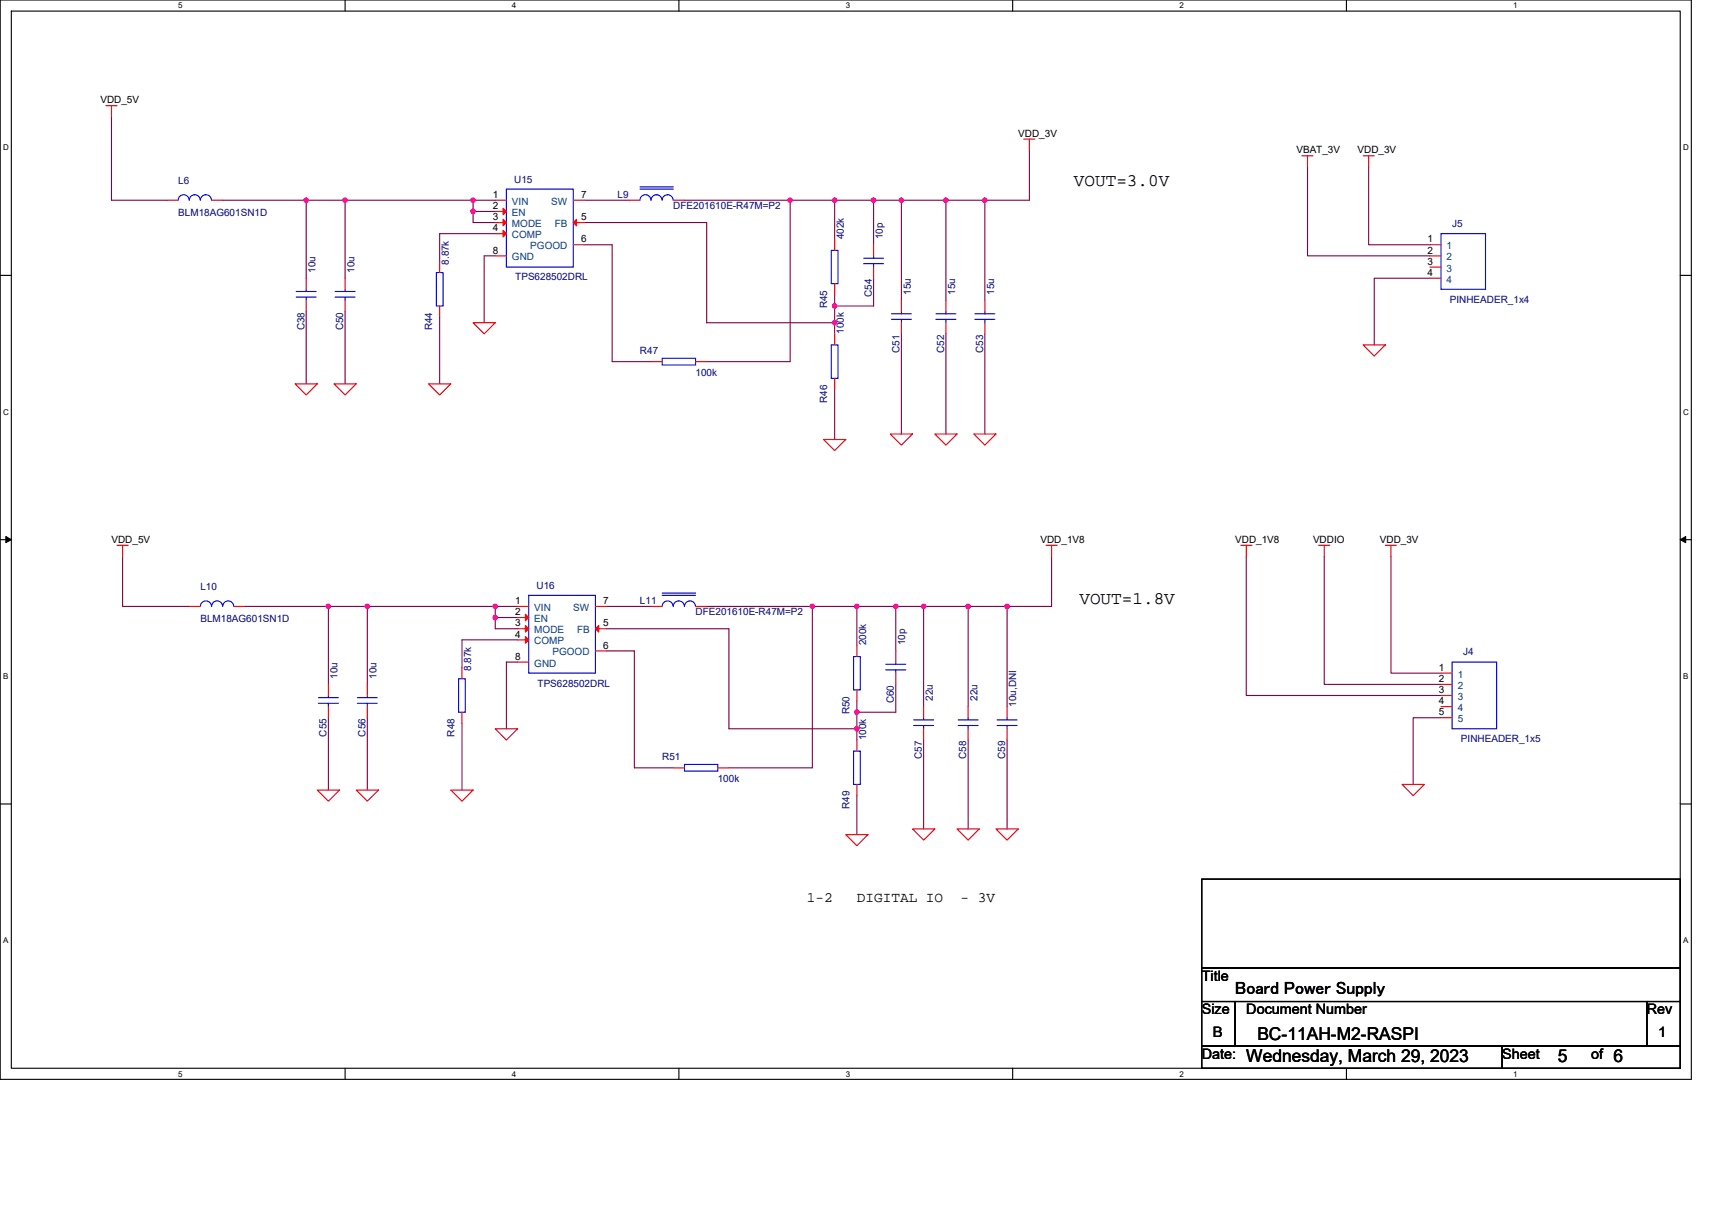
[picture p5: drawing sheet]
<svg xmlns="http://www.w3.org/2000/svg" width="297mm" height="210mm" viewBox="0 0 297 210" stroke-linecap="round" stroke-linejoin="round" font-family="sans-serif">
<path d="M0 0h293.5v187.2h-293.5zM2 1.9h289.5v183.4h-289.5z" fill="none" stroke="#000" stroke-width=".19"/>
<g fill="#fff">
<path d="M30.9 .2h.8v1.6h-.8z"/>
<path d="M30.9 185.5h.8v1.6h-.8z"/>
</g>
<path d="M59.9 0v1.9M59.9 185.3v1.9" fill="none" stroke="#000" stroke-width=".19"/>
<g fill="#fff">
<path d="M88.8 .2h.8v1.6h-.8z"/>
<path d="M88.8 185.5h.8v1.6h-.8z"/>
</g>
<path d="M117.8 0v1.9M117.8 185.3v1.9" fill="none" stroke="#000" stroke-width=".19"/>
<g fill="#fff">
<path d="M146.7 .2h.8v1.6h-.8z"/>
<path d="M146.7 185.5h.8v1.6h-.8z"/>
</g>
<path d="M175.7 0v1.9M175.7 185.3v1.9" fill="none" stroke="#000" stroke-width=".19"/>
<g fill="#fff">
<path d="M204.7 .2h.7v1.6h-.7z"/>
<path d="M204.7 185.5h.7v1.6h-.7z"/>
</g>
<path d="M233.6 0v1.9M233.6 185.3v1.9" fill="none" stroke="#000" stroke-width=".19"/>
<g fill="#fff">
<path d="M262.6 .2h.7v1.6h-.7z"/>
<path d="M262.6 185.5h.7v1.6h-.7z"/>
<path d="M.5 24.8h1v1.6h-1z"/>
<path d="M292 24.8h1v1.6h-1z"/>
<path d="M.5 70.7h1v1.5h-1z"/>
<path d="M292 70.7h1v1.5h-1z"/>
</g>
<path d="M0 47.8h2M291.5 47.8h2" fill="none" stroke="#000" stroke-width=".19"/>
<g fill="#fff">
<path d="M.5 116.5h.9v1.6h-.9z"/>
<path d="M292 116.5h.9v1.6h-.9z"/>
</g>
<path d="M0 93.6h2M291.5 93.6h2" fill="none" stroke="#000" stroke-width=".19"/>
<path d="M1 93.1l1 .5-1 .5zM291.5 93.6l1-.5v1z" fill="#000" stroke="#000" stroke-width=".17"/>
<g fill="#fff">
<path d="M.5 162.4h.9v1.5h-.9z"/>
<path d="M292 162.4h.9v1.5h-.9z"/>
</g>
<path d="M0 139.5h2M291.5 139.5h2M208.5 152.5h83v15.4h-83zM208.5 167.9h83v5.8h-83zM208.5 173.7h5.8v7.8h-5.8zM214.3 173.7h71.4v7.8h-71.4zM285.7 173.7h5.8v7.8h-5.8zM208.5 181.5h52.1v3.8h-52.1zM260.6 181.5h30.9v3.8h-30.9z" fill="none" stroke="#000" stroke-width=".19"/>
<g fill="none" stroke="#800040" stroke-width=".19">
<path d="M19.3 20.3v14.4h9.7M38.6 34.7h14.5M53.1 34.7v13.6M53.1 34.7h6.8M59.9 34.7v13.6M59.9 34.7h22.2M82.1 34.7h3.8M82.1 36.7h3.8M82.1 36.7v1.9h3.8M82.1 34.7v2M101.4 38.6h21.2v17.4h22.2M101.4 34.7h7.7"/>
<path d="M118.8 34.7h18.3M137.1 34.7h7.7v6.8M137.1 34.7v28h-14.5M144.8 34.7h6.8M151.6 34.7h4.8M151.6 34.7v7.8M156.4 34.7h7.7M156.4 34.7v17.4M164.1 34.7v17.4M164.1 34.7h6.8M170.9 34.7v17.4M178.6 26.1v8.6h-7.7"/>
<path d="M226.9 29v15.4h21.2M237.5 29v13.5h10.6M53.1 54v12.6M59.9 54v12.6M76.3 55v11.6M85.9 40.5h-9.6v4.9M85.9 44.4h-1.9v11.6M101.4 42.5h4.8v20.2h6.8M144.8 53.1v2.9M144.8 51.2v1.9M144.8 56v1.9M151.6 48.3v4.8h-6.8"/>
<path d="M156.4 57.9v17.4M164.1 57.9v17.4M170.9 57.9v17.4M248.1 48.3h-9.7v11.5M144.8 67.6v8.6M21.3 96.5v8.7h11.5M182.5 96.5v8.7h-7.8M216.2 96.5v24.1h33.8M229.8 96.5v22.2h20.2M241.3 96.5v20.3h8.7M42.5 105.2h14.5M57 105.2v13.5"/>
<path d="M57 105.2h6.7M63.7 105.2v13.5M63.7 105.2h22.2M85.9 105.2h3.9M85.9 107.1h3.9M85.9 107.1v2h3.9M85.9 105.2v1.9M89.8 111h-9.6v4.8M89.8 114.9h-1.9v11.5M105.2 112.9h4.9v20.3h6.7M105.2 109.1h21.3v17.3h22.2M105.2 105.2h7.8"/>
<path d="M122.6 105.2h18.3M140.9 105.2v28h-14.4M140.9 105.2h7.8v6.8M148.7 105.2h6.7M155.4 118.7v4.8h-6.7M155.4 105.2h4.8M155.4 105.2v7.7M160.2 105.2h7.8M160.2 105.2v17.4M168 105.2h6.7M168 105.2v17.4M174.7 105.2v17.4"/>
<path d="M57 124.5v12.6M63.7 124.5v12.6M80.2 125.5v11.6M148.7 121.6v1.9M148.7 126.4v2M148.7 138v6.8M148.7 123.5v2.9M160.2 128.4v15.4M168 128.4v15.4M174.7 128.4v15.4M250 124.5h-4.8v11.6"/>
</g>
<g fill="#f0f" stroke="#f0f" stroke-width=".19">
<circle cx="53.1" cy="34.7" r=".38"/>
<circle cx="82.1" cy="34.7" r=".38"/>
<circle cx="59.9" cy="34.7" r=".38"/>
<circle cx="82.1" cy="36.7" r=".38"/>
<circle cx="144.8" cy="56" r=".38"/>
<circle cx="156.4" cy="34.7" r=".38"/>
<circle cx="164.1" cy="34.7" r=".38"/>
<circle cx="170.9" cy="34.7" r=".38"/>
<circle cx="137.1" cy="34.7" r=".38"/>
<circle cx="151.6" cy="34.7" r=".38"/>
<circle cx="144.8" cy="34.7" r=".38"/>
<circle cx="144.8" cy="53.1" r=".38"/>
<circle cx="57" cy="105.2" r=".38"/>
<circle cx="85.9" cy="105.2" r=".38"/>
<circle cx="63.7" cy="105.2" r=".38"/>
<circle cx="85.9" cy="107.1" r=".38"/>
<circle cx="148.7" cy="126.4" r=".38"/>
<circle cx="148.7" cy="123.5" r=".38"/>
<circle cx="148.7" cy="105.2" r=".38"/>
<circle cx="140.9" cy="105.2" r=".38"/>
<circle cx="160.3" cy="105.2" r=".38"/>
<circle cx="168" cy="105.2" r=".38"/>
<circle cx="174.7" cy="105.2" r=".38"/>
<circle cx="155.4" cy="105.2" r=".38"/>
</g>
<g fill="none" stroke="#f00" stroke-width=".19">
<path d="M18.4 18.3h1.9M19.3 18.3v2M29 34.7h1.9M36.7 34.7h1.9M85.9 34.7h2M85.9 36.7h2M85.9 38.6h2M99.5 38.6h1.9M99.5 34.7h1.9M109.1 34.7h1.9M116.8 34.7h2M177.6 24.1h2"/>
<path d="M178.6 24.1v2M225.9 27h1.9M226.9 27v2M236.5 27h1.9M237.5 27v2M53.1 48.3v1.9M53.1 52.1v1.9M59.9 48.3v1.9M59.9 52.1v1.9M76.3 45.4v1.9M76.3 53.1v1.9M82.1 56h3.8l-1.9 1.9z"/>
<path d="M85.9 40.5h2M85.9 44.4h2M99.5 42.5h1.9M144.8 57.9v1.9M144.8 41.5v1.9M144.8 49.2v2M151.6 42.5v1.9M151.6 46.3v2M156.4 52.1v1.9M156.4 56v1.9M164.1 52.1v1.9M164.1 56v1.9"/>
<path d="M170.9 52.1v1.9M170.9 56v1.9M236.5 59.8h3.9l-2 2zM248.1 42.5h1.9M248.1 44.4h1.9M248.1 46.3h1.9M248.1 48.3h1.9M51.2 66.6h3.9l-2 1.9zM58 66.6h3.8l-1.9 1.9zM74.4 66.6h3.8l-1.9 1.9zM113 62.7h1.9M120.7 62.7h1.9"/>
<path d="M142.9 76.2h3.8l-1.9 2zM144.8 65.6v2M154.5 75.3h3.8l-1.9 1.9zM162.2 75.3h3.8l-1.9 1.9zM168.9 75.3h3.9l-1.9 1.9zM20.3 94.6h1.9M21.3 94.6v1.9M181.5 94.6h1.9M182.5 94.6v1.9M215.3 94.6h1.9M216.2 94.6v1.9M228.8 94.6h1.9"/>
<path d="M229.8 94.6v1.9M240.4 94.6h1.9M241.3 94.6v1.9M32.8 105.2h2M40.6 105.2h1.9M57 118.7v1.9M63.7 118.7v1.9M80.2 115.8v2M89.8 105.2h1.9M89.8 107.1h1.9M89.8 109.1h1.9M89.8 111h1.9"/>
<path d="M89.8 114.9h1.9M103.3 109.1h1.9M103.3 112.9h1.9M103.3 105.2h1.9M113 105.2h1.9M120.7 105.2h1.9M148.7 112v1.9M148.7 119.7v1.9M155.4 112.9v2M155.4 116.8v1.9M250 116.8h1.9M250 118.7h1.9"/>
<path d="M55.1 137.1h3.8l-1.9 1.9zM57 122.6v1.9M61.8 137.1h3.9l-2 1.9zM63.7 122.6v1.9M78.2 137.1h3.9l-1.9 1.9zM80.2 123.5v2M85.9 126.4h3.9l-1.9 2zM116.8 133.2h2M124.5 133.2h2M148.7 128.4v1.9M148.7 136.1v1.9M160.2 122.6v1.9"/>
<path d="M160.2 126.4v2M168 122.6v1.9M168 126.4v2M174.7 122.6v1.9M174.7 126.4v2M243.3 136.1h3.8l-1.9 1.9zM250 120.6h1.9M250 122.6h1.9M250 124.5h1.9M146.7 144.8h3.9l-1.9 1.9zM158.3 143.8h3.9l-2 1.9zM166 143.8h3.9l-1.9 1.9z"/>
<path d="M172.8 143.8h3.9l-2 1.9z"/>
</g>
<g fill="none" stroke="#00f" stroke-width=".19">
<path d="M30.9 34.7a.96 .96 0 0 1 1-.9 .96 .96 0 0 1 .9 .9 .95 .95 0 0 1 1-.9 .95 .95 0 0 1 1 .9M36.7 34.7a.96 .96 0 0 0-1-.9 .96 .96 0 0 0-.9 .9M87.9 32.8h11.6v13.5h-11.6zM111 34.7a.96 .96 0 0 1 1-.9 .96 .96 0 0 1 1 .9 .95 .95 0 0 1 .9-.9 .95 .95 0 0 1 1 .9M111 32.8h5.8M111 32.4h5.8M116.8 34.7a.95 .95 0 0 0-1-.9 .95 .95 0 0 0-.9 .9M51.4 51.5h3.5M51.4 50.6h3.5M53.1 50.2v.4M53.1 51.5v.6M58.1 51.5h3.5"/>
<path d="M58.1 50.6h3.5M59.9 50.2v.4M59.9 51.5v.6M75.7 47.3h1.2v5.8h-1.2zM144.2 59.8h1.2v5.8h-1.2zM144.2 43.4h1.2v5.8h-1.2zM149.8 45.7h3.5M149.8 44.8h3.5M151.6 44.4v.4M151.6 45.7v.6M154.7 55.4h3.4M154.7 54.4h3.4"/>
<path d="M156.4 54v.4M156.4 55.4v.6M162.4 55.4h3.5M162.4 54.4h3.5M164.1 54v.4M164.1 55.4v.6M169.1 55.4h3.5M169.1 54.4h3.5M170.9 54v.4M170.9 55.4v.6M250 40.5h7.7v9.7h-7.7zM114.9 62.1h5.8v1.2h-5.8z"/>
<path d="M34.8 105.2a.96 .96 0 0 1 .9-1 .96 .96 0 0 1 1 1M36.7 105.2a.95 .95 0 0 1 1-1 .95 .95 0 0 1 .9 1M38.6 105.2a.95 .95 0 0 1 1-1 .95 .95 0 0 1 1 1M79.6 117.8h1.1v5.7h-1.1zM91.7 103.3h11.6v13.5h-11.6zM114.9 105.2a.96 .96 0 0 1 1-1 .96 .96 0 0 1 .9 1 .96 .96 0 0 1 1-1 .96 .96 0 0 1 .9 1 .96 .96 0 0 1 1-1 .96 .96 0 0 1 1 1M114.9 103.3h5.8M114.9 102.9h5.8M148.1 113.9h1.2v5.8h-1.2zM153.7 116.2h3.5M153.7 115.2h3.5M155.4 114.9v.3"/>
<path d="M155.4 116.2v.6M251.9 114.9h7.8v11.5h-7.8zM55.2 122h3.5M55.2 121h3.5M57 120.6v.4M57 122v.6M62 122h3.5M62 121h3.5M63.7 120.6v.4M63.7 122v.6M118.8 132.6h5.7v1.2h-5.7zM148.1 130.3h1.2v5.8h-1.2z"/>
<path d="M158.5 125.9h3.5M158.5 124.9h3.5M160.2 124.5v.4M160.2 125.9v.5M166.2 125.9h3.5M166.2 124.9h3.5M168 124.5v.4M168 125.9v.5M173 125.9h3.5M173 124.9h3.5M174.7 124.5v.4M174.7 125.9v.5"/>
</g>
<g fill="#f00" stroke="#f00" stroke-width=".19">
<path d="M87.3 36.1l.6 .6-.6 .6z"/>
<path d="M87.3 38l.6 .6-.6 .6z"/>
<path d="M87.3 40l.6 .5-.6 .6z"/>
<path d="M99.5 38.6l.5-.6v1.2z"/>
<path d="M91.2 106.6l.5 .5-.5 .6z"/>
<path d="M91.2 108.5l.5 .6-.5 .5z"/>
<path d="M91.2 110.4l.5 .6-.5 .6z"/>
<path d="M103.3 109.1l.6-.6v1.1z"/>
</g>
<g font-size="3.1">
<text x="186.3" y="32.3">VOUT=3.0V</text>
<text x="187.3" y="104.7">VOUT=1.8V</text>
<text x="214.3" y="172.5">Board Power Supply</text>
<text x="216.2" y="184.2">Wednesday, March 29, 2023</text>
<text x="218.2" y="180.3">BC-11AH-M2-RASPI</text>
<text x="270.3" y="184.2">5</text>
<text x="279.9" y="184.2">6</text>
</g>
<g font-size="2.5">
<text x="140" y="156.4">1-2</text>
<text x="148.7" y="156.4">DIGITAL IO</text>
<text x="166.7" y="156.4">- 3V</text>
<text x="208.5" y="170.2">Title</text>
<text x="208.5" y="176">Size</text>
<text x="210.5" y="179.8">B</text>
<text x="216.2" y="176">Document Number</text>
<text x="285.7" y="176">Rev</text>
<text x="287.7" y="179.8">1</text>
<text x="208.5" y="183.7">Date:</text>
<text x="260.6" y="183.7">Sheet</text>
<text x="276.1" y="183.7">of</text>
</g>
<g font-size="1.7">
<text x="17.4" y="17.9">VDD_5V</text>
<text x="176.7" y="23.7">VDD_3V</text>
<text x="224.9" y="26.6">VBAT_3V</text>
<text x="235.5" y="26.6">VDD_3V</text>
<text x="85.5" y="34.3">1</text>
<text x="100.8" y="34.3">7</text>
<text x="85.5" y="36.3">2</text>
<text x="85.5" y="38.2">3</text>
<text x="85.5" y="40.1">4</text>
<text x="100.8" y="38.2">5</text>
<text x="85.5" y="44">8</text>
<text x="100.8" y="42.1">6</text>
<text x="247.7" y="42.1">1</text>
<text x="247.7" y="44">2</text>
<text x="247.7" y="45.9">3</text>
<text x="247.7" y="47.9">4</text>
<text x="19.3" y="94.2">VDD_5V</text>
<text x="180.5" y="94.2">VDD_1V8</text>
<text x="214.3" y="94.2">VDD_1V8</text>
<text x="227.8" y="94.2">VDDIO</text>
<text x="239.4" y="94.2">VDD_3V</text>
<text x="89.4" y="104.8">1</text>
<text x="89.4" y="106.7">2</text>
<text x="104.7" y="104.8">7</text>
<text x="89.4" y="108.7">3</text>
<text x="89.4" y="110.6">4</text>
<text x="104.7" y="108.7">5</text>
<text x="104.7" y="112.5">6</text>
<text x="89.4" y="114.4">8</text>
<text x="249.6" y="116.4">1</text>
<text x="249.6" y="118.3">2</text>
<text x="249.6" y="120.2">3</text>
<text x="249.6" y="122.2">4</text>
<text x="249.6" y="124.1">5</text>
</g>
<g font-size="1.7" fill="#000080">
<text x="30.9" y="31.9">L6</text>
<text x="89.2" y="31.7">U15</text>
<text x="107.2" y="34.4">L9</text>
<text x="30.9" y="37.4">BLM18AG601SN1D</text>
<text x="116.8" y="36.3">DFE201610E-R47M=P2</text>
<text x="146.4" y="41.5" transform="rotate(-90 146.4 41.5)">402k</text>
<text x="153.2" y="41.5" transform="rotate(-90 153.2 41.5)">10p</text>
<text x="251.9" y="39.4">J5</text>
<text x="54.7" y="47.3" transform="rotate(-90 54.7 47.3)">10u</text>
<text x="61.5" y="47.3" transform="rotate(-90 61.5 47.3)">10u</text>
<text x="77.9" y="45.9" transform="rotate(-90 77.9 45.9)">8.87k</text>
<text x="89.4" y="48.6">TPS628502DRL</text>
<text x="143.5" y="53.5" transform="rotate(-90 143.5 53.5)">R45</text>
<text x="151.3" y="51.5" transform="rotate(-90 151.3 51.5)">C54</text>
<text x="158" y="51.2" transform="rotate(-90 158 51.2)">15u</text>
<text x="165.7" y="51.2" transform="rotate(-90 165.7 51.2)">15u</text>
<text x="172.5" y="51.2" transform="rotate(-90 172.5 51.2)">15u</text>
<text x="251.6" y="52.5">PINHEADER_1x4</text>
<text x="52.8" y="57.3" transform="rotate(-90 52.8 57.3)">C38</text>
<text x="59.6" y="57.3" transform="rotate(-90 59.6 57.3)">C50</text>
<text x="75" y="57.3" transform="rotate(-90 75 57.3)">R44</text>
<text x="146.4" y="57.9" transform="rotate(-90 146.4 57.9)">100k</text>
<text x="111" y="61.4">R47</text>
<text x="120.7" y="65.2">100k</text>
<text x="156.1" y="61.2" transform="rotate(-90 156.1 61.2)">C51</text>
<text x="163.8" y="61.2" transform="rotate(-90 163.8 61.2)">C52</text>
<text x="170.6" y="61.2" transform="rotate(-90 170.6 61.2)">C53</text>
<text x="143.5" y="69.9" transform="rotate(-90 143.5 69.9)">R46</text>
<text x="34.8" y="102.3">L10</text>
<text x="34.8" y="107.9">BLM18AG601SN1D</text>
<text x="93.1" y="102.1">U16</text>
<text x="111" y="104.8">L11</text>
<text x="120.7" y="106.7">DFE201610E-R47M=P2</text>
<text x="150.3" y="112" transform="rotate(-90 150.3 112)">200k</text>
<text x="157" y="112" transform="rotate(-90 157 112)">10p</text>
<text x="253.9" y="113.7">J4</text>
<text x="58.6" y="117.8" transform="rotate(-90 58.6 117.8)">10u</text>
<text x="65.3" y="117.8" transform="rotate(-90 65.3 117.8)">10u</text>
<text x="81.8" y="116.4" transform="rotate(-90 81.8 116.4)">8.87k</text>
<text x="93.3" y="119.1">TPS628502DRL</text>
<text x="147.4" y="123.9" transform="rotate(-90 147.4 123.9)">R50</text>
<text x="155.1" y="122" transform="rotate(-90 155.1 122)">C60</text>
<text x="161.9" y="121.6" transform="rotate(-90 161.9 121.6)">22u</text>
<text x="169.6" y="121.6" transform="rotate(-90 169.6 121.6)">22u</text>
<text x="176.3" y="122.6" transform="rotate(-90 176.3 122.6)">10u,DNI</text>
<text x="56.7" y="127.8" transform="rotate(-90 56.7 127.8)">C55</text>
<text x="63.4" y="127.8" transform="rotate(-90 63.4 127.8)">C56</text>
<text x="78.9" y="127.8" transform="rotate(-90 78.9 127.8)">R48</text>
<text x="114.9" y="131.8">R51</text>
<text x="150.3" y="128.4" transform="rotate(-90 150.3 128.4)">100k</text>
<text x="159.9" y="131.7" transform="rotate(-90 159.9 131.7)">C57</text>
<text x="167.7" y="131.7" transform="rotate(-90 167.7 131.7)">C58</text>
<text x="174.4" y="131.7" transform="rotate(-90 174.4 131.7)">C59</text>
<text x="253.5" y="128.8">PINHEADER_1x5</text>
<text x="124.5" y="135.7">100k</text>
<text x="147.4" y="140.3" transform="rotate(-90 147.4 140.3)">R49</text>
</g>
<g font-size="1.7" fill="#004080">
<text x="88.8" y="35.5">VIN</text>
<text x="95.6" y="35.5">SW</text>
<text x="88.8" y="37.5">EN</text>
<text x="88.8" y="39.4">MODE</text>
<text x="88.8" y="41.3">COMP</text>
<text x="96.3" y="39.4">FB</text>
<text x="88.8" y="45.2">GND</text>
<text x="92" y="43.2">PGOOD</text>
<text x="251" y="43.2">1</text>
<text x="251" y="45.2">2</text>
<text x="251" y="47.1">3</text>
<text x="251" y="49">4</text>
<text x="92.7" y="106">VIN</text>
<text x="92.7" y="107.9">EN</text>
<text x="99.5" y="106">SW</text>
<text x="92.7" y="109.9">MODE</text>
<text x="92.7" y="111.8">COMP</text>
<text x="95.9" y="113.7">PGOOD</text>
<text x="100.1" y="109.9">FB</text>
<text x="92.7" y="115.6">GND</text>
<text x="252.9" y="117.6">1</text>
<text x="252.9" y="119.5">2</text>
<text x="252.9" y="121.4">3</text>
<text x="252.9" y="123.4">4</text>
<text x="252.9" y="125.3">5</text>
</g>
<g font-size="1.4">
<text x="30.9" y="1.5">5</text>
<text x="88.8" y="1.5">4</text>
<text x="146.7" y="1.5">3</text>
<text x="204.7" y="1.5">2</text>
<text x="262.6" y="1.5">1</text>
<text x=".5" y="26.1">D</text>
<text x="292" y="26.1">D</text>
<text x=".5" y="71.9">C</text>
<text x="292" y="71.9">C</text>
<text x=".5" y="117.8">B</text>
<text x="292" y="117.8">B</text>
<text x=".5" y="163.6">A</text>
<text x="292" y="163.6">A</text>
<text x="30.9" y="186.8">5</text>
<text x="88.8" y="186.8">4</text>
<text x="146.7" y="186.8">3</text>
<text x="204.7" y="186.8">2</text>
<text x="262.6" y="186.8">1</text>
</g>
</svg>
